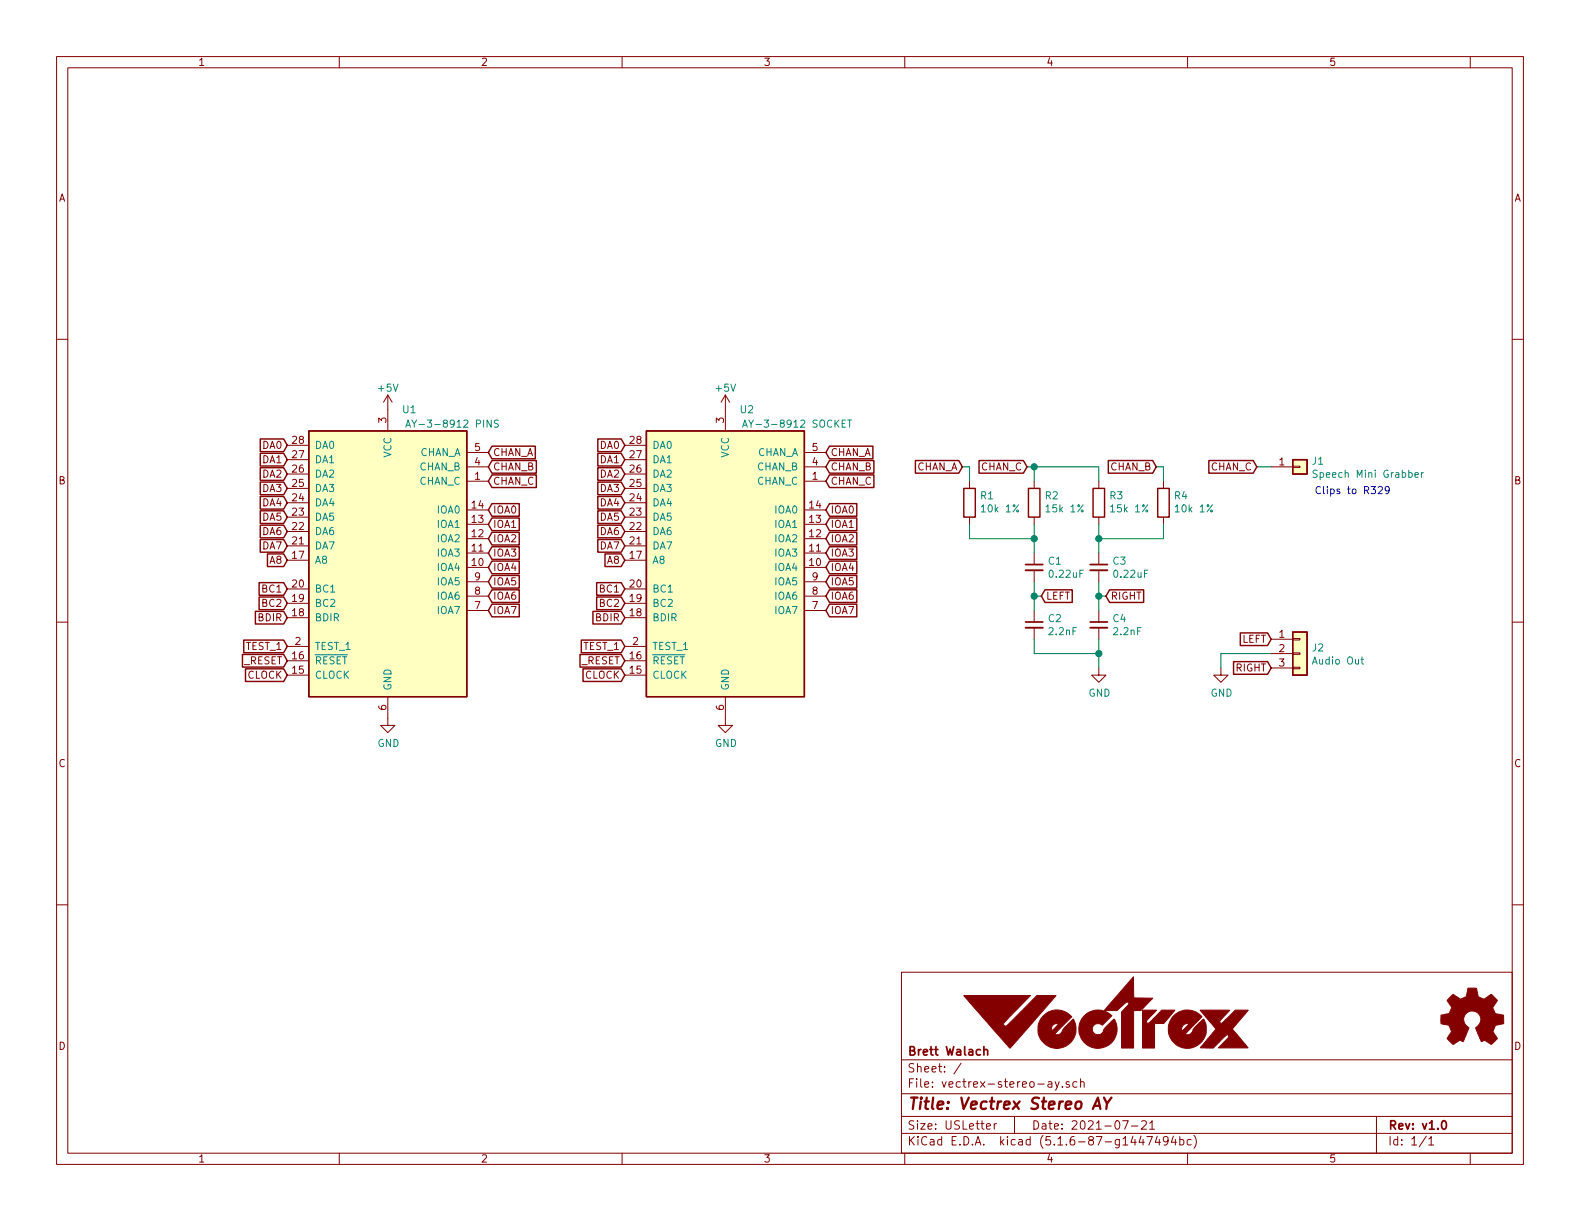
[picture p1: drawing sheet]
<svg xmlns="http://www.w3.org/2000/svg" width="279mm" height="216mm" viewBox="0 0 279 216" stroke-linecap="round" stroke-linejoin="round" font-family="sans-serif">
<g fill="none" stroke="#840000" stroke-width=".18">
<path d="M10 10h259.4v195.9h-259.4zM12 12h255.4v191.9h-255.4zM60 10v2M110 10v2M160 10v2M210 10v2M260 10v2M10 60h2M267.4 60h2M50.8 78.7h3.8M68.6 69.9v6.3M68.6 69.9l-.8 1.2"/>
<path d="M68.6 69.9l.7 1.2M110.5 78.7h3.8M128.3 69.9l-.8 1.2M128.3 69.9v6.3M128.3 69.9l.7 1.2M50.8 81.3h3.8M50.8 99.1h3.8M50.8 96.5h3.8M50.8 94h3.8M50.8 91.4h3.8M50.8 88.9h3.8M50.8 86.4h3.8"/>
<path d="M50.8 83.8h3.8M82.5 85.1h3.9M82.5 97.8h3.9M82.5 95.3h3.9M82.5 92.7h3.9M82.5 90.2h3.9M82.5 82.6h3.9M82.5 80h3.9M110.5 81.3h3.8M110.5 99.1h3.8M110.5 96.5h3.8M110.5 94h3.8"/>
<path d="M110.5 91.4h3.8M110.5 88.9h3.8M110.5 86.4h3.8M110.5 83.8h3.8M142.2 85.1h3.8M142.2 97.8h3.8M142.2 95.3h3.8M142.2 92.7h3.8M142.2 90.2h3.8M142.2 82.6h3.8M142.2 80h3.8M171.4 85.1v1.3"/>
<path d="M171.4 91.4v1.3M182.9 85.1v1.3M182.9 91.4v1.3M182.9 97.8v2M194.3 85.1v1.3M194.3 91.4v1.3M194.3 97.8v2M205.7 85.1v1.3M205.7 91.4v1.3M224.8 82.6h3.8M228.6 82.4h1.3v.3h-1.3zM10 110h2"/>
<path d="M50.8 119.4h3.8M50.8 116.8h3.8M50.8 109.2h3.8M50.8 106.7h3.8M50.8 114.3h3.8M50.8 104.1h3.8M82.5 100.3h3.9M82.5 108h3.9M82.5 105.4h3.9M82.5 102.9h3.9M110.5 119.4h3.8M110.5 116.8h3.8"/>
<path d="M110.5 109.2h3.8M110.5 106.7h3.8M110.5 114.3h3.8M110.5 104.1h3.8M142.2 100.3h3.8M142.2 108h3.8M142.2 105.4h3.8M142.2 102.9h3.8M182.9 100.8v2.1M182.9 108v2M182.9 111v2M194.3 118.1v1.3h1.3l-1.3 1.3-1.3-1.3h1.3"/>
<path d="M194.3 100.8v2.1M194.3 108v2M194.3 111v2M215.9 118.1v1.3h1.3l-1.3 1.3-1.3-1.3h1.3M224.8 113h3.8M224.8 115.6h3.8M224.8 118.1h3.8M228.6 118h1.3v.2h-1.3zM228.6 112.9h1.3v.3h-1.3zM228.6 115.4h1.3v.3h-1.3zM267.4 110h2M68.6 123.2v5.1h1.2l-1.2 1.2-1.3-1.2h1.3"/>
<path d="M128.3 123.2v5.1h1.2l-1.2 1.2-1.3-1.2h1.3M10 160h2M267.4 160h2M159.4 171.9h108v32h-108zM159.4 197.4h108M159.4 193.4h108M159.4 187.4h108M170 188l-1.3 1.9M174.4 199.2l.8-.2-.1-.2-.4-.1-.3 .2 .1 .7h.6M175.8 198.7v1M176.2 198.7l-.3 .1-.1 .2M179.4 197.4v3"/>
<path d="M185.4 191.3h.6v1M186 191.6l-.5 .1-.2 .2 .2 .4 .5-.1M186.6 191.3l.3 1M187.3 191.3l-.5 1.3-.2 .2M187.9 192.1v.2M189.1 191.3h-.4l-.2 .2 .1 .2 .5 .1v.4h-.6M190.4 191.3h-.4l-.3 .2 .1 .6 .2 .2 .4-.1M191.1 191.4l.2-.1h.3l.1 1M191.1 190.8v1.5M198.5 198.2h1l-.6 1.5M200.1 199.1h1.1M201.9 198.3l.2-.1h.3l.3 .1v.3v.2l-.9 .9h.9"/>
<path d="M203.3 198.6l.4-.4v1.5M203.3 199.7h.9M243.4 197.4v6.5M60 203.9v2M110 203.9v2M159.4 200.4h108M160 203.9v2M201.8 200.9l-.4 1.1h1M202.1 201.5v1M202.8 201h1l-.7 1.5M204.6 200.9l-.3 1.1h.9M205 201.5v1"/>
<path d="M206.6 201.6l-.1 .2a.48 .48 0 0 1-.7 0l-.1-.2 .1-.6a.48 .48 0 0 1 .7 .1 1.27 1.27 0 0 1-.2 1.3l-.5 .1M207.5 200.9l-.4 1.1h1M207.8 201.5v1M208.6 201.5h.5l.2 .3v.5l-.2 .2-.5-.1M208.6 201v1.5M210 203.9v2M210.6 201.5h-.4l-.3 .3 .1 .5 .2 .2 .4-.1M211.1 200.8a1.71 1.71 0 0 1 0 2.2M252.2 200.9l-1.2 1.9M252.7 201.4l.4-.4v1.5M252.7 202.5h.8M260 203.9v2"/>
</g>
<path d="M181.4 99.8h3M192.8 99.8h3M181.4 110h3M192.8 110h3M174 185.7l.1-.1a.37 .37 0 0 1 .6 .2v.8M174 185.1v1.5M255.1 198.3l.2-.1a.81 .81 0 0 1 .6 .6 .81 .81 0 0 1-.3 .8l-.2 .1a.79 .79 0 0 1-.3-1.4z" fill="none" stroke="#840000" stroke-width=".3"/>
<path d="M193.2 196.1l1-2 .4 2M193.5 195.5h1M195.2 194.1l.6 1 .7-1M195.8 195.1l-.2 1" fill="none" stroke="#840000" stroke-width=".41"/>
<g fill="#840000" stroke="#840000" stroke-width=".18">
<path d="M256.4 176.3l.6-.5 .9 .6a.62 .62 0 0 0 1 0l.2-.1a1.62 1.62 0 0 0 .4-1.3l.1-.3 1.5 .1 .2 .7a.74 .74 0 0 0 .6 1l.5 .2 1.3-.9 1.1 1.1-.4 .6a.75 .75 0 0 0-.2 1.2l.2 .5 1.5 .3v1.5l-1.4 .3-.1 .1a1.23 1.23 0 0 0-.3 1.2l.7 1-.1 .2-1 .9-.8-.5a.54 .54 0 0 0-.9 0l-1-2.4a2.33 2.33 0 0 0 .8-1.9 1.54 1.54 0 0 0-2.5-.7 1.54 1.54 0 0 0 .5 2.5l-1.1 2.5a.69 .69 0 0 0-1.1 .1l-.6 .4-1.1-1.1 .8-1.2-.2-.5a.71 .71 0 0 0-1-.7l-.7-.2v-1.5l.5-.1a1.11 1.11 0 0 0 1.2-.7 .72 .72 0 0 0-.2-1.2l-.4-.6z"/>
<path d="M184.4 179.8a3.4 3.4 0 0 1 5.1 0l-3 3.1a.96 .96 0 0 0 1.4-.8l1.9-1.9a3.4 3.4 0 0 1-1.8 5 3.4 3.4 0 0 1-4.4-2.9h2.4l1.2-1.3a1.01 1.01 0 0 0-1 .2 1.01 1.01 0 0 0-.3 1.1h-2.3a3.1 3.1 0 0 1 .8-2.5z"/>
<path d="M191.7 179.7a3.4 3.4 0 0 1 4.9-.1l-1.7 1.7a1.04 1.04 0 0 0-1.6 .1 1.04 1.04 0 0 0 .6 1.6 1.04 1.04 0 0 0 1.3-1l1.8-1.8a3.4 3.4 0 0 1-.8 4.5 3.4 3.4 0 0 1-4.6-.5 3.4 3.4 0 0 1 .1-4.5z"/>
<path d="M207.5 179.7a3.4 3.4 0 0 1 5 .1l-2.9 3.1a1.06 1.06 0 0 0 1.3-.7l.5-.6 1.4-1.4 .5 .9v1.4a3.4 3.4 0 0 1-3.6 2.9 3.4 3.4 0 0 1-3.1-3.4h2.3l.1 .3 1.3-1.3a1.02 1.02 0 0 0-1.4 1h-2.3v-.5l.2-.8z"/>
<path d="M170.4 176h11.8l-4.5 4.7a.38 .38 0 0 0-.2 .6 .38 .38 0 0 0 .6 0l5.3-5.3h3.3l-8.1 9.3z"/>
<path d="M200.4 172.7l.1 3.8h3.4l-2.1 2.2h-1.3v6.6h-2.2v-6.4l1.1-1.1a.33 .33 0 0 0 .2-.5 .33 .33 0 0 0-.5 0l-1.6 1.4h-2.2z"/>
<path d="M202 178.6h2.5l-1.7 1.8a.33 .33 0 0 0 .1 .5 .33 .33 0 0 0 .5-.2l2-2.1h2.3l-1.9 2.4h-1.6v4.3h-2.2z"/>
<path d="M212.3 178.6h5.1l-.7 .8a2.38 2.38 0 0 0-1 1.4l.2 .1 .3-.1 2.2-2.2h2.3l-2.8 3.4 2.8 3.3h-5.2l1.8-2-.2-.3-.7 .5-1.8 1.8h-2.3l2.7-3.3z"/>
</g>
<g fill="#ffffc2" stroke="#ffffc2" stroke-width=".18">
<path d="M114.3 76.2h27.9v47h-27.9z"/>
<path d="M54.6 76.2h27.9v47h-27.9z"/>
<path d="M228.6 81.3h2.5v2.5h-2.5z"/>
<path d="M228.6 111.8h2.5v7.6h-2.5z"/>
</g>
<g fill="none" stroke="#840000" stroke-width=".25">
<path d="M46 77.6h4.2l.6 1.1-.6 1.2h-4.2zM54.6 76.2h27.9v47h-27.9zM87 78.9h7.7v2.2h-7.7l-.6-1.1zM105.7 77.6h4.2l.6 1.1-.6 1.2h-4.2zM114.3 76.2h27.9v47h-27.9zM146.7 78.9h7.7v2.2h-7.7l-.7-1.1zM46 95.4h4.2l.6 1.1-.6 1.1h-4.2zM46 92.9h4.2l.6 1.1-.6 1.1h-4.2zM46 90.3h4.2l.6 1.1-.6 1.2h-4.2zM46 87.8h4.2l.6 1.1-.6 1.1h-4.2zM46 85.2h4.2l.6 1.2-.6 1.1h-4.2zM46 80.2h4.2l.6 1.1-.6 1.1h-4.2z"/>
<path d="M46 82.7h4.2l.6 1.1-.6 1.1h-4.2zM47.3 97.9h2.9l.6 1.2-.6 1.1h-2.9zM87 99.2h4.8v2.2h-4.8l-.6-1.1zM87 96.7h4.8v2.2h-4.8l-.6-1.1zM87 94.1h4.8v2.3h-4.8l-.6-1.1zM87 91.6h4.8v2.2h-4.8l-.6-1.1zM87 89.1h4.8v2.2h-4.8l-.6-1.1zM87 84h7.8v2.2h-7.8l-.6-1.1zM87 81.4h7.8v2.3h-7.8l-.6-1.1zM105.7 87.8h4.2l.6 1.1-.6 1.1h-4.2zM105.7 90.3h4.2l.6 1.1-.6 1.2h-4.2zM105.7 92.9h4.2l.6 1.1-.6 1.1h-4.2z"/>
<path d="M105.7 95.4h4.2l.6 1.1-.6 1.1h-4.2zM105.7 85.2h4.2l.6 1.2-.6 1.1h-4.2zM105.7 82.7h4.2l.6 1.1-.6 1.1h-4.2zM105.7 80.2h4.2l.6 1.1-.6 1.1h-4.2zM107 97.9h2.9l.6 1.2-.6 1.1h-2.9zM146.7 99.2h4.8v2.2h-4.8l-.7-1.1zM146.7 96.7h4.8v2.2h-4.8l-.7-1.1zM146.7 94.1h4.8v2.3h-4.8l-.7-1.1zM146.7 91.6h4.8v2.2h-4.8l-.7-1.1zM146.7 89.1h4.8v2.2h-4.8l-.7-1.1zM146.7 84h7.8v2.2h-7.8l-.7-1.1zM146.7 81.4h7.8v2.3h-7.8l-.7-1.1z"/>
<path d="M161.9 81.4h7.6l.7 1.2-.7 1.1h-7.6zM170.4 86.4h2.1v5h-2.1zM173.1 81.4h7.9l.6 1.2-.6 1.1h-7.9zM181.9 86.4h2v5h-2zM193.3 86.4h2v5h-2zM196 81.4h7.8l.7 1.2-.7 1.1h-7.8zM204.7 86.4h2.1v5h-2.1zM213.8 81.4h7.8l.6 1.2-.6 1.1h-7.8zM228.6 81.3h2.5v2.5h-2.5zM42.9 115.7h7.3l.6 1.1-.6 1.2h-7.3zM43.1 113.2h7.1l.6 1.1-.6 1.1h-7.1zM43.4 118.3h6.8l.6 1.1-.6 1.1h-6.8z"/>
<path d="M45.2 108.1h5l.6 1.1-.6 1.1h-5zM45.8 105.6h4.4l.6 1.1-.6 1.1h-4.4zM45.8 103h4.4l.6 1.1-.6 1.2h-4.4zM87 106.8h4.8v2.3h-4.8l-.6-1.1zM87 104.3h4.8v2.2h-4.8l-.6-1.1zM87 101.8h4.8v2.2h-4.8l-.6-1.1zM102.6 115.7h7.3l.6 1.1-.6 1.2h-7.3zM102.8 113.2h7.1l.6 1.1-.6 1.1h-7.1zM103.1 118.3h6.8l.6 1.1-.6 1.1h-6.8zM104.9 108.1h5l.6 1.1-.6 1.1h-5zM105.5 103h4.4l.6 1.1-.6 1.2h-4.4zM105.5 105.6h4.4l.6 1.1-.6 1.1h-4.4z"/>
<path d="M146.7 106.8h4.8v2.3h-4.8l-.7-1.1zM146.7 104.3h4.8v2.2h-4.8l-.7-1.1zM146.7 101.8h4.8v2.2h-4.8l-.7-1.1zM184.8 104.3h4.8v2.2h-4.8l-.7-1.1zM196.2 104.3h6v2.2h-6l-.6-1.1zM218.1 117h6.1l.6 1.1-.6 1.1h-6.1zM219.3 111.9h4.9l.6 1.1-.6 1.1h-4.9zM228.6 111.8h2.5v7.6h-2.5z"/>
</g>
<g fill="none" stroke="#008484" stroke-width=".18">
<path d="M71.8 75.5l.4-1.2 .4 1.2M71.9 75.2h.6M72.8 74.3l.5 .6 .4-.6M88.1 74.3h-.4l-.2 .1-.1 .2 .1 .2 .5 .2 .1 .3-.2 .2h-.5M131.3 75.5l.4-1.2 .5 1.2M131.4 75.2h.6M149.9 74.3h.7M150.2 74.3v1.2M232.9 83.2l-.5-.1-.2 .3 .1 .3 .6 .2v.4l-.2 .1h-.5M250.2 84l.6-.1-.1-.3h-.3l-.2 .1 .1 .7h.4M251.4 83.6v.8M251.7 83.6l-.3 .2"/>
<path d="M240.7 116.6h.4M240.8 116.2v1l.3 .2"/>
</g>
<path d="M181.4 111h3M181.4 100.8h3M192.8 111h3M192.8 100.8h3" fill="none" stroke="#840000" stroke-width=".33"/>
<g fill="none" stroke="#008400" stroke-width=".18">
<path d="M170.2 82.6h1.2v2.5M171.4 92.7v2.6h11.5M181.6 82.6h12.7v2.5M182.9 82.6v2.5M182.9 92.7v5.1M194.3 92.7v5.1M204.5 82.6h1.2v2.5M205.7 92.7v2.6h-11.4M222.2 82.6h2.6M182.9 113v2.6h11.4M182.9 105.4h1.2M182.9 102.9v5.1"/>
<path d="M194.3 102.9v5.1M194.3 113v5.1M194.3 105.4h1.3M224.8 115.6h-8.9v2.5"/>
</g>
<path d="M243.7 86.2l.5-.2 .2 .2v.2v.2l-.7 .7h.7M245.7 86.6l-.3 .2h-.3l-.2-.2 .2-.5 .3-.1 .2 .2a.84 .84 0 0 1-.3 1.1h-.2" fill="none" stroke="#0000c2" stroke-width=".18"/>
<g fill="#008400" stroke="#008400" stroke-width=".25">
<circle cx="194.3" cy="105.4" r=".51"/>
<circle cx="182.9" cy="105.4" r=".51"/>
<circle cx="194.3" cy="115.6" r=".51"/>
<circle cx="194.3" cy="95.3" r=".51"/>
<circle cx="182.9" cy="95.3" r=".51"/>
<circle cx="182.9" cy="82.6" r=".51"/>
</g>
<text font-size="2.8" fill="#840000" x="160.4" y="196.2">Title: Vectrex Stereo AY</text>
<g font-size="2.1" fill="#840000">
<text x="160.4" y="189.6">Sheet: /</text>
<text x="160.4" y="186.6">Brett Walach</text>
<text x="160.4" y="192.3">File: vectrex-stereo-ay.sch</text>
<text x="160.4" y="202.5">KiCad E.D.A. kicad (5.1.6-87-g1447494bc)</text>
<text x="160.4" y="199.7">Size: USLetter</text>
<text x="182.4" y="199.7">Date: 2021-07-21</text>
<text x="245.4" y="199.7">Rev: v1.0</text>
<text x="245.4" y="202.5">Id: 1/1</text>
</g>
<g font-size="1.8" fill="#840000">
<text x="35" y="11.6">1</text>
<text x="85" y="11.6">2</text>
<text x="135" y="11.6">3</text>
<text x="185" y="11.6">4</text>
<text x="235" y="11.6">5</text>
<text x="10.4" y="35.6">A</text>
<text x="267.8" y="35.6">A</text>
<text x="68.3" y="74.8" transform="rotate(-90 68.3 74.8)">3</text>
<text x="128" y="74.8" transform="rotate(-90 128 74.8)">3</text>
<text x="46.5" y="79.4">DA0</text>
<text x="46.5" y="81.9">DA1</text>
<text x="51.7" y="81">27</text>
<text x="51.7" y="83.6">26</text>
<text x="51.7" y="78.5">28</text>
<text x="84" y="82.3">4</text>
<text x="84" y="79.8">5</text>
<text x="87.1" y="83.2">CHAN_B</text>
<text x="87.1" y="80.6">CHAN_A</text>
<text x="106.2" y="81.9">DA1</text>
<text x="106.2" y="79.4">DA0</text>
<text x="111.4" y="81">27</text>
<text x="111.4" y="83.6">26</text>
<text x="111.4" y="78.5">28</text>
<text x="143.7" y="82.3">4</text>
<text x="143.7" y="79.8">5</text>
<text x="146.8" y="83.2">CHAN_B</text>
<text x="146.8" y="80.6">CHAN_A</text>
<text x="162" y="83.2">CHAN_A</text>
<text x="173.5" y="83.2">CHAN_C</text>
<text x="196.3" y="83.2">CHAN_B</text>
<text x="214.1" y="83.2">CHAN_C</text>
<text x="226.2" y="82.3">1</text>
<text x="10.4" y="85.6">B</text>
<text x="46.5" y="89.5">DA4</text>
<text x="46.5" y="87">DA3</text>
<text x="46.5" y="84.5">DA2</text>
<text x="51.7" y="88.6">24</text>
<text x="51.7" y="86.1">25</text>
<text x="83.5" y="89.9">14</text>
<text x="84" y="84.8">1</text>
<text x="87.1" y="85.7">CHAN_C</text>
<text x="106.2" y="89.5">DA4</text>
<text x="106.2" y="87">DA3</text>
<text x="106.2" y="84.5">DA2</text>
<text x="111.4" y="88.6">24</text>
<text x="111.4" y="86.1">25</text>
<text x="143.2" y="89.9">14</text>
<text x="143.7" y="84.8">1</text>
<text x="146.8" y="85.7">CHAN_C</text>
<text x="267.8" y="85.6">B</text>
<text x="46.5" y="94.6">DA6</text>
<text x="46.5" y="92.1">DA5</text>
<text x="51.7" y="93.7">22</text>
<text x="51.7" y="91.2">23</text>
<text x="83.5" y="95">12</text>
<text x="83.5" y="92.5">13</text>
<text x="87.1" y="95.9">IOA2</text>
<text x="87.1" y="93.3">IOA1</text>
<text x="87.1" y="90.8">IOA0</text>
<text x="106.2" y="92.1">DA5</text>
<text x="106.2" y="94.6">DA6</text>
<text x="111.4" y="93.7">22</text>
<text x="111.4" y="91.2">23</text>
<text x="143.2" y="95">12</text>
<text x="143.2" y="92.5">13</text>
<text x="146.8" y="95.9">IOA2</text>
<text x="146.8" y="93.3">IOA1</text>
<text x="146.8" y="90.8">IOA0</text>
<text x="46.5" y="97.2">DA7</text>
<text x="47.8" y="99.7">A8</text>
<text x="51.7" y="98.8">17</text>
<text x="51.7" y="96.3">21</text>
<text x="83.5" y="100.1">10</text>
<text x="83.5" y="97.5">11</text>
<text x="87.1" y="101">IOA4</text>
<text x="87.1" y="98.4">IOA3</text>
<text x="106.2" y="97.2">DA7</text>
<text x="107.4" y="99.7">A8</text>
<text x="111.4" y="98.8">17</text>
<text x="111.4" y="96.3">21</text>
<text x="143.2" y="100.1">10</text>
<text x="143.2" y="97.5">11</text>
<text x="146.8" y="101">IOA4</text>
<text x="146.8" y="98.4">IOA3</text>
<text x="46.5" y="107.3">BC2</text>
<text x="46.5" y="104.8">BC1</text>
<text x="51.7" y="106.4">19</text>
<text x="51.7" y="103.9">20</text>
<text x="84" y="107.7">7</text>
<text x="84" y="105.2">8</text>
<text x="84" y="102.6">9</text>
<text x="87.1" y="106">IOA6</text>
<text x="87.1" y="103.5">IOA5</text>
<text x="106.2" y="104.8">BC1</text>
<text x="106.2" y="107.3">BC2</text>
<text x="111.4" y="106.4">19</text>
<text x="111.4" y="103.9">20</text>
<text x="143.7" y="107.7">7</text>
<text x="143.7" y="105.2">8</text>
<text x="143.7" y="102.6">9</text>
<text x="146.8" y="106">IOA6</text>
<text x="146.8" y="103.5">IOA5</text>
<text x="184.9" y="106">LEFT</text>
<text x="196.4" y="106">RIGHT</text>
<text x="45.7" y="109.9">BDIR</text>
<text x="51.7" y="109">18</text>
<text x="87.1" y="108.6">IOA7</text>
<text x="105.4" y="109.9">BDIR</text>
<text x="111.4" y="109">18</text>
<text x="146.8" y="108.6">IOA7</text>
<text x="219.6" y="113.7">LEFT</text>
<text x="226.2" y="112.8">1</text>
<text x="43.1" y="117.5">_RESET</text>
<text x="43.5" y="114.9">TEST_1</text>
<text x="51.7" y="119.1">15</text>
<text x="51.7" y="116.6">16</text>
<text x="52.2" y="114">2</text>
<text x="102.8" y="117.5">_RESET</text>
<text x="103.2" y="114.9">TEST_1</text>
<text x="111.4" y="119.1">15</text>
<text x="111.4" y="116.6">16</text>
<text x="111.9" y="114">2</text>
<text x="218.5" y="118.7">RIGHT</text>
<text x="226.2" y="115.3">2</text>
<text x="226.2" y="117.9">3</text>
<text x="43.7" y="120">CLOCK</text>
<text x="68.3" y="125.6" transform="rotate(-90 68.3 125.6)">6</text>
<text x="103.4" y="120">CLOCK</text>
<text x="128" y="125.6" transform="rotate(-90 128 125.6)">6</text>
<text x="10.4" y="135.6">C</text>
<text x="267.8" y="135.6">C</text>
<text x="10.4" y="185.6">D</text>
<text x="267.8" y="185.6">D</text>
<text x="35" y="205.5">1</text>
<text x="85" y="205.5">2</text>
<text x="135" y="205.5">3</text>
<text x="185" y="205.5">4</text>
<text x="235" y="205.5">5</text>
</g>
<g font-size="1.8" fill="#008484">
<text x="67" y="69.3">+5V</text>
<text x="126.7" y="69.3">+5V</text>
<text x="71.3" y="73.1">U1</text>
<text x="73.4" y="75.6">AY-3-8912 PINS</text>
<text x="131" y="73.1">U2</text>
<text x="132.8" y="75.6">AY-3-8912 SOCKET</text>
<text x="55.6" y="81.9">DA1</text>
<text x="55.6" y="79.4">DA0</text>
<text x="69.2" y="80.9" transform="rotate(-90 69.2 80.9)">VCC</text>
<text x="74.2" y="83.2">CHAN_B</text>
<text x="74.2" y="80.6">CHAN_A</text>
<text x="115.3" y="81.9">DA1</text>
<text x="115.3" y="79.4">DA0</text>
<text x="128.9" y="80.9" transform="rotate(-90 128.9 80.9)">VCC</text>
<text x="133.9" y="83.2">CHAN_B</text>
<text x="133.9" y="80.6">CHAN_A</text>
<text x="232.1" y="82.2">J1</text>
<text x="55.6" y="89.5">DA4</text>
<text x="55.6" y="87">DA3</text>
<text x="55.6" y="84.5">DA2</text>
<text x="74.2" y="85.7">CHAN_C</text>
<text x="115.3" y="89.5">DA4</text>
<text x="115.3" y="87">DA3</text>
<text x="115.3" y="84.5">DA2</text>
<text x="133.9" y="85.7">CHAN_C</text>
<text x="173.4" y="88.3">R1</text>
<text x="184.9" y="88.3">R2</text>
<text x="196.3" y="88.3">R3</text>
<text x="207.7" y="88.3">R4</text>
<text x="233.1" y="84.5">Speech Mini Grabber</text>
<text x="55.6" y="94.6">DA6</text>
<text x="55.6" y="92.1">DA5</text>
<text x="77.4" y="95.9">IOA2</text>
<text x="77.4" y="93.3">IOA1</text>
<text x="77.4" y="90.8">IOA0</text>
<text x="115.3" y="94.6">DA6</text>
<text x="115.3" y="92.1">DA5</text>
<text x="137.1" y="95.9">IOA2</text>
<text x="137.1" y="93.3">IOA1</text>
<text x="137.1" y="90.8">IOA0</text>
<text x="173.8" y="90.6">10k 1%</text>
<text x="185.3" y="90.6">15k 1%</text>
<text x="196.7" y="90.6">15k 1%</text>
<text x="208.1" y="90.6">10k 1%</text>
<text x="55.6" y="99.7">A8</text>
<text x="55.6" y="97.2">DA7</text>
<text x="77.4" y="101">IOA4</text>
<text x="77.4" y="98.4">IOA3</text>
<text x="115.3" y="99.7">A8</text>
<text x="115.3" y="97.2">DA7</text>
<text x="137.1" y="101">IOA4</text>
<text x="137.1" y="98.4">IOA3</text>
<text x="185.4" y="99.8">C1</text>
<text x="196.8" y="99.8">C3</text>
<text x="55.6" y="107.3">BC2</text>
<text x="55.6" y="104.8">BC1</text>
<text x="77.4" y="106">IOA6</text>
<text x="77.4" y="103.5">IOA5</text>
<text x="115.3" y="107.3">BC2</text>
<text x="115.3" y="104.8">BC1</text>
<text x="137.1" y="106">IOA6</text>
<text x="137.1" y="103.5">IOA5</text>
<text x="185.7" y="102.2">0.22uF</text>
<text x="197.2" y="102.2">0.22uF</text>
<text x="55.6" y="109.9">BDIR</text>
<text x="77.4" y="108.6">IOA7</text>
<text x="115.3" y="109.9">BDIR</text>
<text x="137.1" y="108.6">IOA7</text>
<text x="185.4" y="110">C2</text>
<text x="185.6" y="112.3">2.2nF</text>
<text x="196.8" y="110">C4</text>
<text x="197" y="112.3">2.2nF</text>
<text x="55.6" y="117.5">RESET</text>
<text x="55.6" y="114.9">TEST_1</text>
<text x="115.3" y="117.5">RESET</text>
<text x="115.3" y="114.9">TEST_1</text>
<text x="232.1" y="115.2">J2</text>
<text x="232.4" y="117.5">Audio Out</text>
<text x="55.6" y="120">CLOCK</text>
<text x="69.2" y="122.2" transform="rotate(-90 69.2 122.2)">GND</text>
<text x="115.3" y="120">CLOCK</text>
<text x="128.9" y="122.2" transform="rotate(-90 128.9 122.2)">GND</text>
<text x="192.5" y="123.2">GND</text>
<text x="214.1" y="123.2">GND</text>
<text x="66.8" y="132.1">GND</text>
<text x="126.4" y="132.1">GND</text>
</g>
<text font-size="1.8" fill="#0000c2" x="232.4" y="87.4">Clips to R329</text>
</svg>
